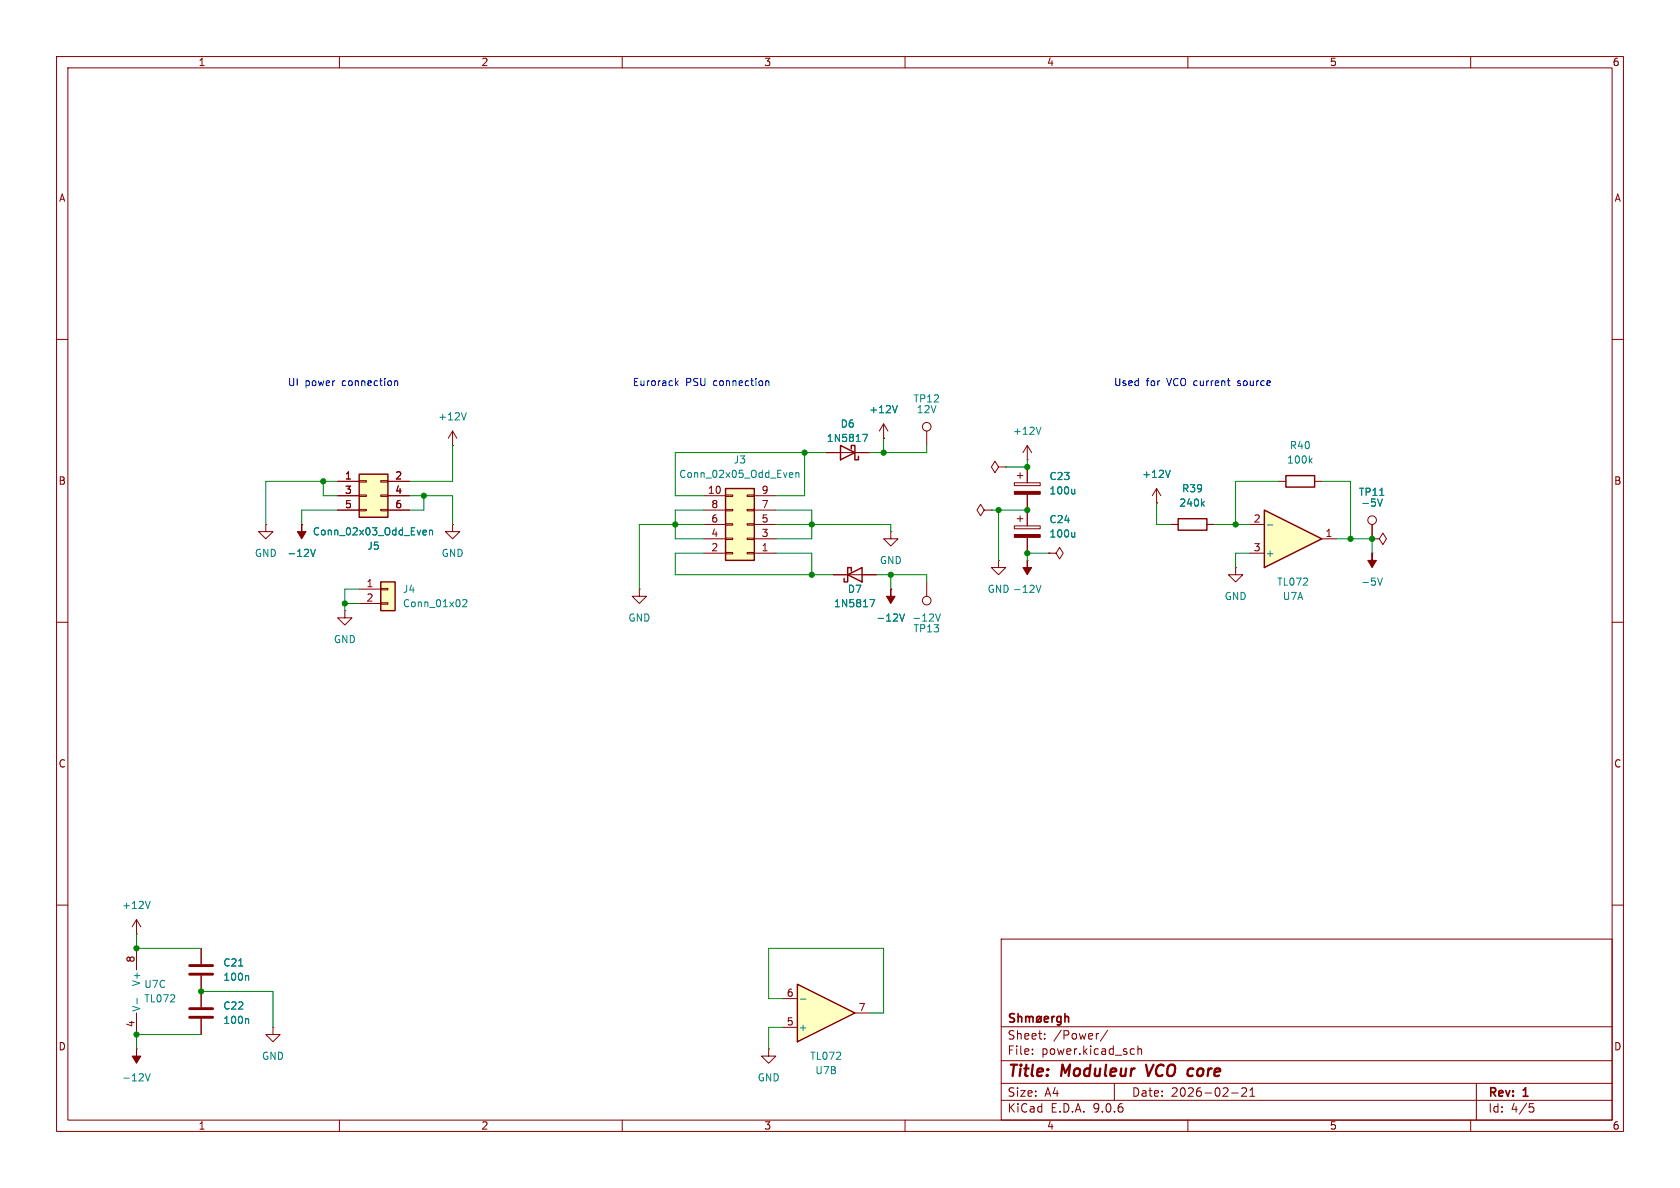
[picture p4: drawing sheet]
<svg xmlns="http://www.w3.org/2000/svg" width="297mm" height="210mm" viewBox="0 0 297 210" stroke-linecap="round" stroke-linejoin="round" font-family="sans-serif">
<g fill="none" stroke="#840000" stroke-width=".18">
<path d="M10 10h277v190h-277zM12 12h273v186h-273zM60 10v2M110 10v2M160 10v2M210 10v2M260 10v2M10 60h2M156.2 77.5h.1M156.2 74.9l-.8 1.3M156.2 74.9l.8 1.3M156.2 74.9v2.6"/>
<path d="M163.8 76.2v2.5M285 60h2M53.3 92.7h.1M10 110h2M113 104.1v1.3h1.3l-1.3 1.3-1.2-1.3h1.2M113 104.1h.1M147.3 101.6h7.6M285 110h2M10 160h2M24.1 165.1h.1M24.1 162.6l-.7 1.2M24.1 162.6l.8 1.2"/>
<path d="M24.1 162.6v2.5M177 166h108v32h-108zM285 160h2M60 198v2M110 198v2M160 198v2M177 194.5h108M177 191.5h108M177 187.5h108M177 181.5h108M182.5 186.3v.1M182.5 185.5v.1"/>
<path d="M184.7 183.6v.1M184.7 182.8v.1M194.2 182.7l-.2 .1M195.8 182.1l-1.3 2M197 191.5v3M200.1 185.4l.4 .1M200.5 186.3l-.4 .1M201.2 185.5l.2-.1 .3 .1 .1 .9M201.2 184.9v1.5M210 198v2M217.7 193.2h1.2M219.5 192.4l.6-.1 .2 .1 .1 .3-.9 1.1h.9"/>
<path d="M221 193.8h.8M221 192.7l.4-.4v1.5M260 198v2M261 191.5v6.5M270.4 195.1h.7M270.5 195.7h.4l.3 .3-.2 .5-.5 .1"/>
<circle cx="163.8" cy="75.4" r=".76"/>
</g>
<path d="M202.6 188.2l.4 2M210.4 188.9l.6 .1M210.8 190.1l-.2 .1" fill="none" stroke="#840000" stroke-width=".4"/>
<g fill="none" stroke="#840000" stroke-width=".3">
<path d="M179.3 179.3l-.5-.1-.2 .1v.5l.6 .2 .1 .4-.2 .3-.6-.1M180 179.8l.2-.1 .4 .1v.9M180 179.2v1.5M181.3 179.8l.5-.1 .2 .2M181.3 179.7v1M182 179.9l.2-.2 .4 .1v.9M182 179.9v.8M183.4 179.8l.4-.1 .3 .3v.4l-.3 .3-.4-.1-.1-.2v-.4zM184.1 179.7l-.9 1M186 179.7v1M186.4 179.7l-.3 .1-.1 .2M187.6 179.8l-.5-.1-.3 .3v.4l.2 .2h.6"/>
<path d="M187.6 179.7v1.2l-.3 .3-.4-.1M188.3 179.8l.2-.1 .3 .1 .1 .9M188.3 179.2v1.5M184.6 180.2l.7-.2v-.2l-.5-.1-.2 .2 .1 .7h.6"/>
</g>
<path d="M53.3 92.7v1.3h.8l-.8 1.3-.7-1.3h.7z" fill="#840000" stroke="#840000" stroke-width=".18"/>
<path d="M158.6 71.7l-.4 1.3M54.9 97.1l.4 1.3 .5-1.3M153.8 106h.8l-.5 1.3M26.5 159.3l-.4 1.3" fill="none" stroke="#008484" stroke-width=".18"/>
<path d="M149.9 101.6l2.5-1.3v2.6zM150.5 101v-.7h-.6v2.6h-.7v-.7" fill="none" stroke="#840000" stroke-width=".25"/>
<path d="M128.3 86.4h5v12.7h-5z" fill="#ffffc2"/>
<path d="M148.6 78.7l2.5 1.3-2.5 1.3zM150.5 79.4v-.7h.6v2.6h.7v-.7M128.3 86.4h5v12.7h-5z" fill="none" stroke="#840000" stroke-width=".25"/>
<g fill="none" stroke="#840000" stroke-width=".18">
<path d="M124.5 97.8h3.8M124.5 95.3h3.8M124.5 92.7h3.8M124.5 90.2h3.8M124.5 87.6h3.8M128.3 97.7h1.2v.2h-1.2zM128.3 95.1h1.2v.3h-1.2zM128.3 92.6h1.2v.2h-1.2zM128.3 90h1.2v.3h-1.2zM128.3 87.5h1.2v.3h-1.2zM132.1 97.7h1.2v.2h-1.2zM132.1 95.1h1.2v.3h-1.2z"/>
<path d="M132.1 92.6h1.2v.2h-1.2zM132.1 90h1.2v.3h-1.2zM132.1 87.5h1.2v.3h-1.2zM133.3 97.8h3.9M133.3 95.3h3.9M133.3 92.7h3.9M133.3 90.2h3.9M133.3 87.6h3.9M146 80h7.7M157.5 104.1h.1M163.8 102.9v2.5"/>
<circle cx="163.8" cy="106.2" r=".76"/>
</g>
<path d="M152.5 76.8h.9l-.6 1.2M139.7 83.6h.4l.1 .3-.7 .1M140.1 84.3l-.4 .1M140.7 83.7l.2-.1h.3v.8M140.7 83.6v.8M159.1 108.5l.4 1.3 .4-1.3M165.4 108.5l.4 1.3 .4-1.3" fill="none" stroke="#008484" stroke-width=".18"/>
<path d="M157.5 104.1v1.3h.7l-.7 1.3-.8-1.3h.8z" fill="#840000" stroke="#840000" stroke-width=".18"/>
<path d="M141 174l10.1 5.1-10.1 5.1z" fill="#ffffc2"/>
<path d="M141 174l10.1 5.1-10.1 5.1z" fill="none" stroke="#840000" stroke-width=".25"/>
<g fill="none" stroke="#840000" stroke-width=".18">
<path d="M47 92.7v1.3h-1.3l1.3 1.3 1.3-1.3h-1.3M47 92.7h.1M24.1 167.6v3.9M24.1 179.1v3.8M35.6 167.6v2.8M35.6 172.5v5.6M138.4 176.5h2.6M151.1 179.1h2.6M24.1 185.4h.1M35.6 180.1v2.8M48.3 181.6v1.3h1.2l-1.2 1.3-1.3-1.3h1.3M48.3 181.6h.1"/>
<path d="M135.9 185.4v1.3h1.3l-1.3 1.3-1.3-1.3h1.3M135.9 185.4h.1M138.4 181.6h2.6"/>
</g>
<path d="M24.2 176.5v1M42.2 170.8h.7M43.8 172.5l.2 .1v.7M141.5 176.6h1M25.7 189.8l.4 1.3 .4-1.3M43.8 180.1l.2 .2v.6" fill="none" stroke="#008484" stroke-width=".18"/>
<path d="M24.1 185.4v1.3h.8l-.8 1.3-.7-1.3h.7z" fill="#840000" stroke="#840000" stroke-width=".18"/>
<path d="M33.5 178.3h4.1M33.5 179.8h4.1M33.5 170.7h4.1M33.5 172.2h4.1" fill="none" stroke="#840000" stroke-width=".51"/>
<path d="M63.5 83.8h5.1v7.6h-5.1z" fill="#ffffc2"/>
<path d="M63.5 83.8h5.1v7.6h-5.1z" fill="none" stroke="#840000" stroke-width=".25"/>
<g fill="none" stroke="#840000" stroke-width=".18">
<path d="M80 78.7h.1M80 76.2l.8 1.3M80 76.2l-.8 1.3M80 76.2v2.5M59.7 85.1h3.8M59.7 87.6h3.8M59.7 90.2h3.8M63.5 85h1.3v.2h-1.3zM63.5 87.5h1.3v.3h-1.3zM63.5 90h1.3v.3h-1.3zM67.3 85h1.3v.2h-1.3zM67.3 87.5h1.3v.3h-1.3z"/>
<path d="M67.3 90h1.3v.3h-1.3zM68.6 85.1h3.8M68.6 87.6h3.8M68.6 90.2h3.8M80 92.7v1.3h-1.3l1.3 1.3 1.3-1.3h-1.3M80 92.7h.1M61 108v1.2h1.2l-1.2 1.3-1.3-1.3h1.3M61 108h.1"/>
</g>
<path d="M82.4 73l-.4 1.2M75 93.7l.3 .1 .1 .2-.6 .1M75.3 94.5l-.3 .1M75.9 93.8l.2-.1 .3 .1 .1 .8M75.9 93.7v.9" fill="none" stroke="#008484" stroke-width=".18"/>
<path d="M67.3 102.9h2.5v5.1h-2.5z" fill="#ffffc2"/>
<path d="M67.3 102.9h2.5v5.1h-2.5z" fill="none" stroke="#840000" stroke-width=".25"/>
<path d="M63.5 104.1h3.8M63.5 106.7h3.8M67.3 104h1.3v.3h-1.3zM67.3 106.6h1.3v.2h-1.3z" fill="none" stroke="#840000" stroke-width=".18"/>
<path d="M81.8 106.1l.5-.1 .2 .4-.7 .9h.7" fill="none" stroke="#008484" stroke-width=".18"/>
<path d="M223.5 90.2l10.2 5.1-10.2 5z" fill="#ffffc2"/>
<path d="M208.3 91.7h5.1v2h-5.1zM223.5 90.2l10.2 5.1-10.2 5zM227.3 84.1h5.1v2h-5.1z" fill="none" stroke="#840000" stroke-width=".25"/>
<g fill="none" stroke="#840000" stroke-width=".18">
<path d="M156.2 77.5h.1M181.6 78.7v2.6M181.6 78.7l-.8 1.3M181.6 78.7l.8 1.3M53.3 92.7h.1M59.7 85.1h3.8M59.7 87.6h3.8M59.7 90.2h3.8M68.6 85.1h3.8M68.6 87.6h3.8M68.6 90.2h3.8M146 80h2.6"/>
<path d="M151.1 80h2.6M157.5 94v1.3h1.2l-1.2 1.2-1.3-1.2h1.3M157.5 94h.1M174 90.2l-.6-1-.7 1 .7 1 .6-1h1.3M175.3 90.2h.1M176.5 82.6l-.6-1.1-.6 1.1 .6 1 .6-1h1.3M176.5 99.1v1.2h1.3l-1.3 1.3-1.2-1.3h1.2M176.5 99.1h.1M177.8 82.6h.1M179.3 85.3h4.6v.6h-4.6zM179.3 93h4.6v.5h-4.6zM179.8 84.1h1"/>
<path d="M179.8 91.7h1M180.3 83.6v1M180.3 91.2v1M181.6 81.3h.1M181.6 99.1h.1M181.6 82.6v2.7M181.6 87.4v5.6M181.6 95v2.8M185.4 97.8h1.3l.6-1 .7 1-.7 1-.6-1M185.4 97.8h.1M204.5 88.9h.1M204.5 86.4l-.8 1.2"/>
<path d="M204.5 86.4l.7 1.2M204.5 86.4v2.5M207 92.7h1.3M213.4 92.7h1.2M221 97.8h2.5M221 92.7h2.5M226.1 85.1h1.2M232.4 85.1h1.3M233.7 95.3h2.5M242.6 97.8h.1M242.6 95.3h1.2l.7-1.1 .6 1.1-.6 1-.7-1M242.6 95.3h.1"/>
<path d="M242.6 92.7v2.6M147.3 101.6h2.6M152.4 101.6h2.5M157.5 104.1h.1M218.4 100.3v1.3h1.3l-1.3 1.3-1.2-1.3h1.2M218.4 100.3h.1M35.6 167.6v2.8M35.6 172.5v5.6M35.6 180.1v2.8"/>
<circle cx="242.6" cy="91.9" r=".76"/>
</g>
<g fill="none" stroke="#008484" stroke-width=".18">
<path d="M152.5 76.8h.9l-.6 1.2M158.6 71.7l-.4 1.3M184 75.5l-.4 1.3M54.9 97.1l.4 1.3 .5-1.3M75 93.7l.3 .1 .1 .2-.6 .1M75.3 94.5l-.3 .1M75.9 93.8l.2-.1 .3 .1 .1 .8M75.9 93.7v.9M190 86.5v.8M190 94.1v.8M190 87.2l-.2 .1M190 94.8l-.2 .1"/>
<path d="M206.9 83.1l-.4 1.3M212.5 89l.4 .5M212.9 88.6l-.5 .5M224 92.8h1M231.6 81.4l.4 .5M232 81l-.5 .5M243.5 88.2l.5 1.3 .4-1.3M243.9 87.6h.8M153.8 106h.8l-.5 1.3M159.1 108.5l.4 1.3 .4-1.3M183.2 103.4l.4 1.3 .4-1.3M243.5 102.2l.5 1.2 .4-1.2"/>
<path d="M42.2 170.8h.7M43.8 172.5l.2 .1v.7M43.8 180.1l.2 .2v.6"/>
</g>
<g fill="#840000" stroke="#840000" stroke-width=".18">
<path d="M242.6 97.8v1.3h.7l-.7 1.2-.8-1.2h.8z"/>
<path d="M179.3 86.9h4.6v.5h-4.6z"/>
<path d="M181.6 99.1v1.2h.8l-.8 1.3-.8-1.3h.8z"/>
<path d="M179.3 94.5h4.6v.5h-4.6z"/>
</g>
<g fill="none" stroke="#008400" stroke-width=".18">
<path d="M80 78.7v6.4h-7.6M156.2 77.5v2.5M163.8 78.7v1.3h-10.1M57.1 85.1v2.5h2.6M59.7 85.1h-12.7v7.6M59.7 90.2h-6.4v2.5M72.4 87.6h7.6v5.1M74.9 87.6v2.6h-2.5M124.5 92.7h-11.5v11.4M124.5 97.8h-5.1v3.8h27.9M124.5 90.2h-5.1v5.1h5.1M137.2 92.7h20.3v1.3"/>
<path d="M137.2 90.2h6.3v5.1h-6.3M137.2 97.8h6.3v3.8M142.2 80v7.6h-5M146 80h-26.6v7.6h5.1M175.3 90.2h6.3M176.5 90.2v8.9M181.6 81.3v1.3h-3.8M185.4 97.8h-3.8v1.3M204.5 88.9v3.8h2.5M214.6 92.7h6.4M221 97.8h-2.6v2.5M226.1 85.1h-7.7v7.6"/>
<path d="M233.7 85.1h5.1v10.2M236.2 95.3h6.4v2.5M61 106.7h2.5M63.5 104.1h-2.5v3.9M154.9 101.6h8.9v1.3M157.5 101.6v2.5M24.1 165.1v2.5h11.5M35.6 175.3h12.7v6.3M138.4 176.5h-2.5v-8.9h20.3v11.5h-2.5M35.6 182.9h-11.5v2.5M138.4 181.6h-2.5v3.8"/>
</g>
<path d="M69.8 67.4l.2-.1 .3 .1v.8M69.8 67.3v.9M119.5 67.7l.4 .5M119.9 67.3l-.5 .5M135.4 67.4l.2-.1 .3 .1v.8M135.4 67.3v.9M217 67.3h.5M217.3 68.2h.2" fill="none" stroke="#0000c2" stroke-width=".18"/>
<g fill="#008400" stroke="#008400" stroke-width=".18">
<circle cx="142.2" cy="80" r=".46"/>
<circle cx="143.5" cy="101.6" r=".46"/>
<circle cx="143.5" cy="92.7" r=".46"/>
<circle cx="156.2" cy="80" r=".46"/>
<circle cx="119.4" cy="92.7" r=".46"/>
<circle cx="157.5" cy="101.6" r=".46"/>
<circle cx="35.6" cy="175.3" r=".46"/>
<circle cx="24.1" cy="182.9" r=".46"/>
<circle cx="24.1" cy="167.6" r=".46"/>
<circle cx="238.8" cy="95.3" r=".46"/>
<circle cx="176.5" cy="90.2" r=".46"/>
<circle cx="181.6" cy="97.8" r=".46"/>
<circle cx="181.6" cy="82.6" r=".46"/>
<circle cx="181.6" cy="90.2" r=".46"/>
<circle cx="242.6" cy="95.3" r=".46"/>
<circle cx="218.4" cy="92.7" r=".46"/>
<circle cx="57.1" cy="85.1" r=".46"/>
<circle cx="61" cy="106.7" r=".46"/>
<circle cx="74.9" cy="87.6" r=".46"/>
</g>
<g font-size="2.8" fill="#840000">
<text x="178" y="190.9">Title:</text>
<text x="187.7" y="190.9">Moduleur</text>
<text x="203.5" y="190.9">VCO</text>
<text x="211.6" y="190.9">core</text>
</g>
<g font-size="2.1" fill="#840000">
<text x="178" y="184">Sheet:</text>
<text x="186.2" y="184">/Power/</text>
<text x="178" y="186.7">File:</text>
<text x="184.1" y="186.7">power.kicad_sch</text>
<text x="178" y="196.9">KiCad</text>
<text x="178" y="194.1">Size:</text>
<text x="184.7" y="194.1">A4</text>
<text x="185.7" y="196.9">E.D.A.</text>
<text x="193.3" y="196.9">9.0.6</text>
<text x="200" y="194.1">Date:</text>
<text x="207" y="194.1">2026-02-21</text>
<text x="263" y="194.3">Rev:</text>
<text x="263" y="196.9">Id:</text>
<text x="267.1" y="196.9">4/5</text>
<text x="269.4" y="194.3">1</text>
</g>
<g font-size="1.8" fill="#840000">
<text x="35" y="11.9">1</text>
<text x="85" y="11.9">2</text>
<text x="135" y="11.9">3</text>
<text x="185" y="11.9">4</text>
<text x="235" y="11.9">5</text>
<text x="285" y="11.9">6</text>
<text x="10.3" y="35.9">A</text>
<text x="285.3" y="35.9">A</text>
<text x="10.3" y="85.9">B</text>
<text x="60.9" y="84.8">1</text>
<text x="60.9" y="87.4">3</text>
<text x="60.9" y="89.9">5</text>
<text x="69.8" y="84.8">2</text>
<text x="69.8" y="87.4">4</text>
<text x="69.8" y="89.9">6</text>
<text x="125.1" y="87.4">10</text>
<text x="125.7" y="89.9">8</text>
<text x="134.5" y="89.9">7</text>
<text x="134.5" y="87.4">9</text>
<text x="285.3" y="85.9">B</text>
<text x="125.7" y="95">4</text>
<text x="125.7" y="92.5">6</text>
<text x="134.5" y="95">3</text>
<text x="134.5" y="92.5">5</text>
<text x="221.5" y="92.5">2</text>
<text x="234.2" y="95">1</text>
<text x="125.7" y="97.5">2</text>
<text x="134.5" y="97.5">1</text>
<text x="221.5" y="97.5">3</text>
<text x="64.7" y="103.9">1</text>
<text x="64.7" y="106.4">2</text>
<text x="10.3" y="135.9">C</text>
<text x="285.3" y="135.9">C</text>
<text x="23.9" y="170.3" transform="rotate(-90 23.9 170.3)">8</text>
<text x="139" y="176.3">6</text>
<text x="151.7" y="178.8">7</text>
<text x="10.3" y="185.9">D</text>
<text x="23.9" y="181.7" transform="rotate(-90 23.9 181.7)">4</text>
<text x="139" y="181.4">5</text>
<text x="285.3" y="185.9">D</text>
<text x="35" y="199.9">1</text>
<text x="85" y="199.9">2</text>
<text x="135" y="199.9">3</text>
<text x="185" y="199.9">4</text>
<text x="235" y="199.9">5</text>
<text x="285" y="199.9">6</text>
</g>
<g font-size="1.8" fill="#0000c2">
<text x="50.8" y="68.3">UI</text>
<text x="53.9" y="68.3">power</text>
<text x="60.6" y="68.3">connection</text>
<text x="111.8" y="68.3">Eurorack</text>
<text x="121.2" y="68.3">PSU</text>
<text x="126.2" y="68.3">connection</text>
<text x="196.8" y="68.3">Used</text>
<text x="202.6" y="68.3">for</text>
<text x="206.4" y="68.3">VCO current</text>
<text x="219.3" y="68.3">source</text>
</g>
<g font-size="1.8" fill="#008484">
<text x="161.4" y="71.3">TP12</text>
<text x="77.4" y="74.5">+12V</text>
<text x="148.5" y="75.8">D6</text>
<text x="153.6" y="73.3">+12V</text>
<text x="162" y="73.3">12V</text>
<text x="179" y="77.1">+12V</text>
<text x="129.6" y="82.1">J3</text>
<text x="146.1" y="78.3">1N5817</text>
<text x="227.4" y="82.1">100k</text>
<text x="227.9" y="79.6">R40</text>
<text x="120" y="84.7">Conn_02x05_Odd_Even</text>
<text x="185.4" y="87.6">100u</text>
<text x="185.4" y="85.1">C23</text>
<text x="201.8" y="84.7">+12V</text>
<text x="208.4" y="89.8">240k</text>
<text x="208.9" y="87.2">R39</text>
<text x="240.1" y="87.9">TP11</text>
<text x="240.5" y="89.8">-5V</text>
<text x="55.2" y="94.8">Conn_02x03_Odd_Even</text>
<text x="185.4" y="95.2">100u</text>
<text x="185.4" y="92.7">C24</text>
<text x="45" y="98.7">GND</text>
<text x="50.7" y="98.7">-12V</text>
<text x="64.8" y="97.4">J5</text>
<text x="78" y="98.7">GND</text>
<text x="155.4" y="99.9">GND</text>
<text x="223.6" y="98.7">+</text>
<text x="71.1" y="105">J4</text>
<text x="71.1" y="107.5">Conn_01x02</text>
<text x="147.3" y="107.5">1N5817</text>
<text x="149.8" y="105">D7</text>
<text x="174.5" y="105">GND -12V</text>
<text x="216.4" y="106.3">GND</text>
<text x="225.7" y="103.7">TL072</text>
<text x="226.7" y="106.3">U7A</text>
<text x="240.5" y="103.7">-5V</text>
<text x="58.9" y="113.9">GND</text>
<text x="111" y="110.1">GND</text>
<text x="154.8" y="110.1">-12V</text>
<text x="161.2" y="110.1">-12V</text>
<text x="161.4" y="112">TP13</text>
<text x="21.5" y="160.9">+12V</text>
<text x="39.4" y="173.6">100n</text>
<text x="39.4" y="171">C21</text>
<text x="25" y="178.9" transform="rotate(-90 25 178.9)">V-</text>
<text x="25" y="174.4" transform="rotate(-90 25 174.4)">V+</text>
<text x="25.4" y="174.9">U7C</text>
<text x="25.4" y="177.4">TL072</text>
<text x="39.4" y="178.7">C22</text>
<text x="39.4" y="181.2">100n</text>
<text x="141.1" y="182.5">+</text>
<text x="21.5" y="191.4">-12V</text>
<text x="46.2" y="187.6">GND</text>
<text x="133.9" y="191.4">GND</text>
<text x="143.1" y="187.6">TL072</text>
<text x="144" y="190.1">U7B</text>
</g>
</svg>
